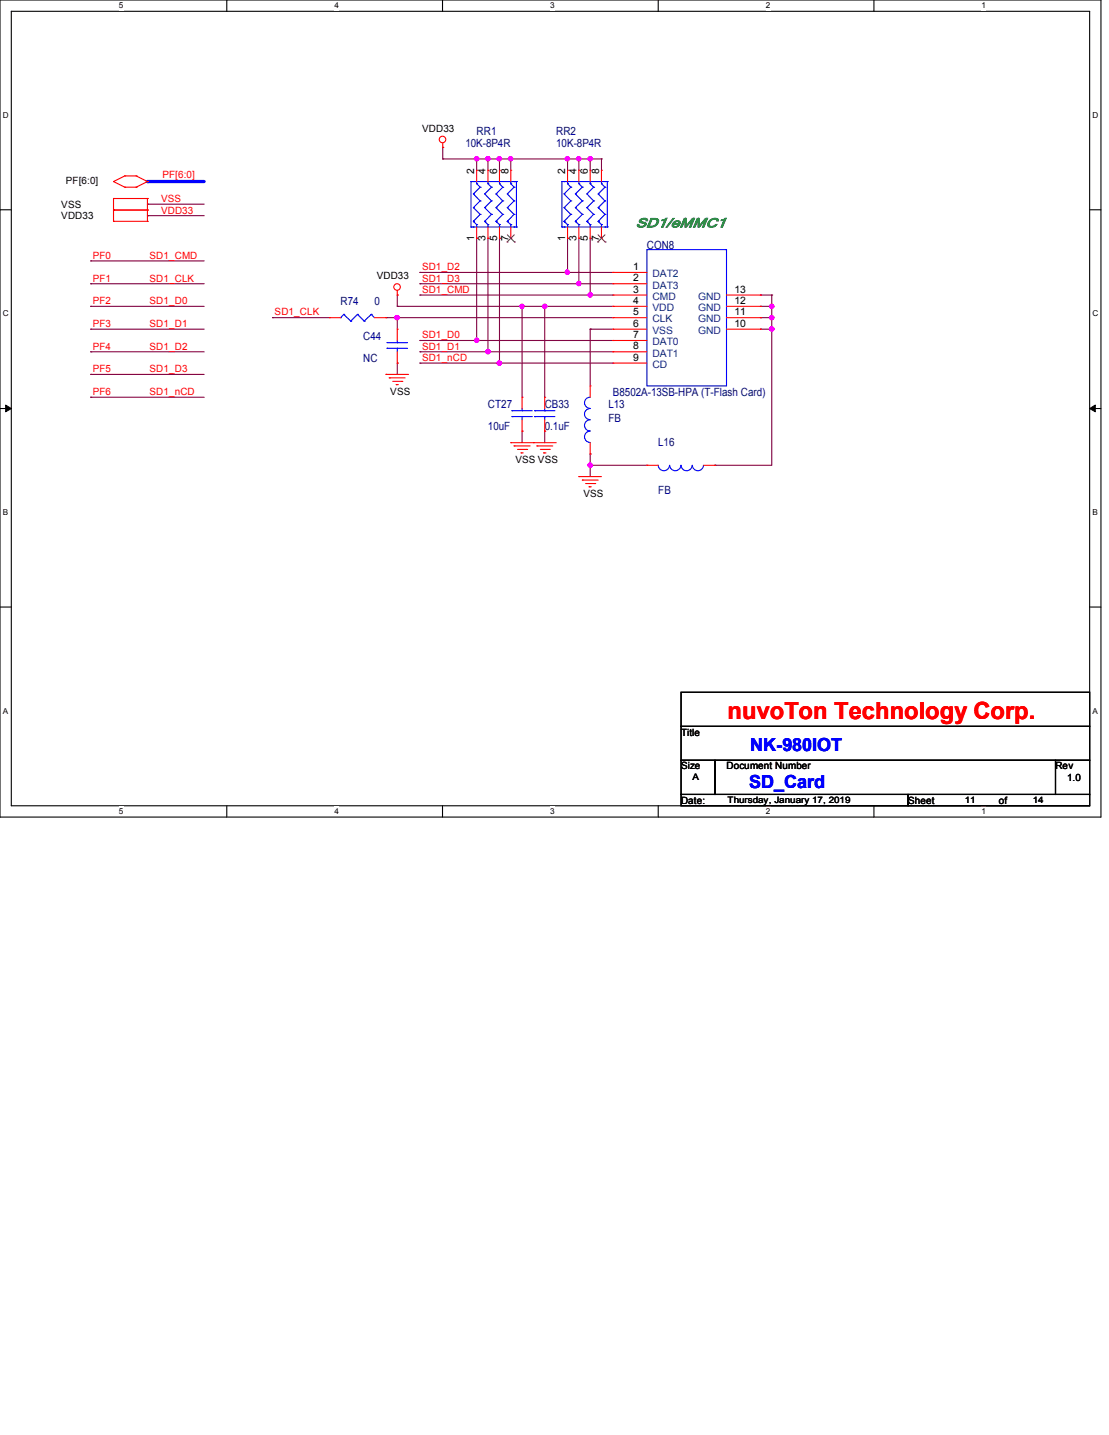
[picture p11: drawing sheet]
<svg xmlns="http://www.w3.org/2000/svg" width="216mm" height="279mm" viewBox="0 0 216 279" stroke-linecap="round" stroke-linejoin="round" font-family="sans-serif">
<path d="M0 0h214.3v159.1h-214.3zM2.2 2.2h209.9v154.7h-209.9z" fill="none" stroke="#000" stroke-width=".21"/>
<g fill="#fff">
<path d="M23.2 .2h.8v1.8h-.8z"/>
<path d="M23.2 157.1h.8v1.8h-.8z"/>
</g>
<path d="M44.2 0v2.2M44.2 156.9v2.2" fill="none" stroke="#000" stroke-width=".21"/>
<g fill="#fff">
<path d="M65.1 .2h.9v1.8h-.9z"/>
<path d="M65.1 157.1h.9v1.8h-.9z"/>
</g>
<path d="M86.1 0v2.2M86.1 156.9v2.2" fill="none" stroke="#000" stroke-width=".21"/>
<g fill="#fff">
<path d="M107.1 .2h.9v1.8h-.9z"/>
<path d="M107.1 157.1h.9v1.8h-.9z"/>
</g>
<path d="M128.1 0v2.2M128.1 156.9v2.2" fill="none" stroke="#000" stroke-width=".21"/>
<g fill="#fff">
<path d="M149.1 .2h.9v1.8h-.9z"/>
<path d="M149.1 157.1h.9v1.8h-.9z"/>
</g>
<path d="M170.1 0v2.2M170.1 156.9v2.2" fill="none" stroke="#000" stroke-width=".21"/>
<g fill="#fff">
<path d="M191.1 .2h.9v1.8h-.9z"/>
<path d="M191.1 157.1h.9v1.8h-.9z"/>
<path d="M.6 21.5h1.1v1.8h-1.1z"/>
<path d="M212.7 21.5h1.1v1.8h-1.1z"/>
<path d="M.6 60.2h1.1v1.7h-1.1z"/>
<path d="M212.7 60.2h1.1v1.7h-1.1z"/>
</g>
<path d="M0 40.9h2.2M212.1 40.9h2.2" fill="none" stroke="#000" stroke-width=".21"/>
<g fill="#fff">
<path d="M.6 98.8h1v1.8h-1z"/>
<path d="M212.7 98.8h1v1.8h-1z"/>
</g>
<path d="M0 79.5h2.2M212.1 79.5h2.2" fill="none" stroke="#000" stroke-width=".21"/>
<path d="M1.1 78.9l1.1 .6-1.1 .7zM212.1 79.5l1.1-.6v1.3z" fill="#000" stroke="#000" stroke-width=".19"/>
<g fill="#fff">
<path d="M.6 137.5h1v1.8h-1z"/>
<path d="M212.7 137.5h1v1.8h-1z"/>
</g>
<path d="M0 118.2h2.2M212.1 118.2h2.2" fill="none" stroke="#000" stroke-width=".21"/>
<g fill="none" stroke="#800040" stroke-width=".21">
<path d="M17.7 50.8h.1M17.7 55.2h.1M17.7 59.6h.1M17.7 50.8h22.1M17.7 55.2h22.1M17.7 59.6h22.1M17.7 64.1h.1M17.7 68.5h.1M17.7 72.9h.1M17.7 77.3h.1M17.7 64.1h22.1M17.7 68.5h22.1"/>
<path d="M17.7 72.9h22.1M17.7 77.3h22.1"/>
</g>
<path d="M28.7 35.3h11.1" fill="none" stroke="#00f" stroke-width=".64"/>
<circle cx="28.7" cy="35.3" r=".32" fill="#00f"/>
<g fill="none" stroke="#800040" stroke-width=".21">
<path d="M28.7 39.8h.1M28.7 39.8h11.1M86.2 30.9h.1M86.2 28.7h.1M86.2 30.9h30.9M86.2 28.7v2.2M92.8 30.9h.1M92.8 30.9v2.2M95 30.9h.1M95 30.9v2.2M97.2 30.9h.1M97.2 30.9v2.2"/>
<path d="M99.4 30.9h.1M99.4 30.9v2.2M110.5 30.9h.1M110.5 30.9v2.2M112.7 30.9h.1M112.7 30.9v2.2M114.9 30.9h.1M114.9 30.9v2.2M117.1 30.9h.1M117.1 30.9v2.2M28.7 42h.1M28.7 42h11.1"/>
<path d="M77.3 59.6h.1M77.3 57.4h.1M77.3 59.6h42M77.3 57.4v2.2M81.7 53h.1M81.7 55.2h.1M81.7 57.4h.1M81.7 53h37.6M81.7 55.2h37.6M81.7 57.4h37.6M92.8 46.4h.1M92.8 46.4v19.9"/>
<path d="M95 46.4h.1M95 46.4v22.1M97.2 46.4h.1M97.2 46.4v24.3M101.6 59.6h.1M101.6 59.6v17.7M106 59.6h.1M106 59.6v17.7M110.5 46.4h.1M110.5 53h.1M110.5 46.4v6.6M112.7 46.4h.1"/>
<path d="M112.7 55.2h.1M112.7 46.4v8.8M114.9 46.4h.1M114.9 57.4h.1M114.9 46.4v11M148 57.4h.1M148 59.6h.1M148 59.6h2.2M148 57.4h2.2M150.2 59.6h.1M150.2 57.4h.1M150.2 57.4v33.2h-11"/>
<path d="M53 61.8h.1M53 61.8h11.1M75.1 61.8h.1M75.1 61.8h44.2M77.3 61.8h.1M77.3 70.7h.1M77.3 61.8v2.3M77.3 70.7v2.2M81.7 70.7h.1M81.7 68.5h.1M81.7 66.3h.1M81.7 66.3h37.6"/>
<path d="M81.7 68.5h37.6M81.7 70.7h37.6M92.8 66.3h.1M95 68.5h.1M97.2 70.7h.1M114.9 64.1h.1M114.9 64.1v11M114.9 64.1h4.4M148 64.1h.1M148 61.8h.1M148 61.8h2.2M148 64.1h2.2"/>
<path d="M150.2 64.1h.1M150.2 61.8h.1M101.6 83.9h.1M101.6 83.9v2.3M106 83.9h.1M106 83.9v2.3M114.9 88.4h.1M114.9 90.6h.1M114.9 90.6h11M114.9 88.4v4.4M139.2 90.6h.1"/>
</g>
<g fill="#f0f" stroke="#f0f" stroke-width=".21">
<circle cx="114.9" cy="90.6" r=".42"/>
<circle cx="110.4" cy="53" r=".42"/>
<circle cx="112.7" cy="55.2" r=".41"/>
<circle cx="114.9" cy="57.4" r=".42"/>
<circle cx="92.8" cy="66.3" r=".42"/>
<circle cx="95" cy="68.5" r=".42"/>
<circle cx="97.2" cy="70.7" r=".42"/>
<circle cx="77.3" cy="61.8" r=".42"/>
<circle cx="114.9" cy="30.9" r=".42"/>
<circle cx="112.7" cy="30.9" r=".41"/>
<circle cx="101.6" cy="59.6" r=".41"/>
<circle cx="110.4" cy="30.9" r=".42"/>
<circle cx="99.4" cy="30.9" r=".42"/>
<circle cx="95" cy="30.9" r=".42"/>
<circle cx="92.8" cy="30.9" r=".42"/>
<circle cx="97.2" cy="30.9" r=".42"/>
<circle cx="106" cy="59.6" r=".42"/>
<circle cx="150.2" cy="64.1" r=".42"/>
<circle cx="150.2" cy="59.6" r=".42"/>
<circle cx="150.2" cy="61.8" r=".42"/>
</g>
<g fill="none" stroke="#f00" stroke-width=".21">
<path d="M22.1 35.3h.1M22.1 38.7h.1M22.1 35.3l2.2 1.1M22.1 38.7h6.6M22.1 38.7v4.4M24.3 34.2h.1M24.3 36.4h.1M24.3 34.2l-2.2 1.1M24.3 34.2h2.2M24.3 36.4h2.2M26.5 34.2h.1M26.5 36.4h.1"/>
<path d="M26.5 34.2l2.2 1.1M28.7 35.3h.1M28.7 38.7h.1M28.7 35.3l-2.2 1.1M28.7 38.7v4.4M86.2 28.7h.1M86.2 27.9v.8M92.8 33.1h.1M92.8 33.1v2.2M95 33.1h.1M95 33.1v2.2M97.2 33.1h.1"/>
<path d="M97.2 33.1v2.2M99.4 33.1h.1M99.4 33.1v2.2M110.5 33.1h.1M110.5 33.1v2.2M112.7 33.1h.1M112.7 33.1v2.2M114.9 33.1h.1M114.9 33.1v2.2M117.1 33.1h.1M117.1 33.1v2.2M22.1 40.9h.1"/>
<path d="M22.1 43.1h.1M22.1 40.9h6.6M22.1 43.1h6.6M28.7 40.9h.1M28.7 43.1h.1M77.3 57.4h.1M77.3 56.6v.8M92.8 46.4h.1M92.8 44.2v2.2M95 46.4h.1M95 44.2v2.2M97.2 46.4h.1"/>
<path d="M97.2 44.2v2.2M99.4 46.4h.1M99.4 44.2v2.2M110.5 46.4h.1M110.5 44.2v2.2M112.7 46.4h.1M112.7 44.2v2.2M114.9 46.4h.1M114.9 44.2v2.2M117.1 46.4h.1M117.1 44.2v2.2M119.3 53h.1"/>
<path d="M119.3 55.2h.1M119.3 57.4h.1M119.3 59.6h.1M119.3 53h6.6M119.3 55.2h6.6M119.3 57.4h6.6M119.3 59.6h6.6M141.4 57.4h6.6M141.4 59.6h6.6M148 59.6h.1M148 57.4h.1M64.1 61.8h.1"/>
<path d="M64.1 61.8h2.2M72.9 61.8h2.2M75.1 72.9h.1M75.1 61.8h.1M75.1 72.9h4.4M75.8 73.6h.1M75.8 73.6h3.1M76.5 74.3h1.7M77.1 74.9h.1M77.1 74.9h.5M77.3 64.1h.1M77.3 70.7h.1"/>
<path d="M77.3 64.1v2.2M77.3 68.5v2.2M78.2 74.3h.1M101.6 77.3h.1M101.6 77.3v2.2M106 77.3h.1M106 77.3v2.2M114.9 75.1h.1M114.9 75.1v2.2M119.3 61.8h.1M119.3 64.1h.1M119.3 66.3h.1"/>
<path d="M119.3 68.5h.1M119.3 70.7h.1M119.3 61.8h6.6M119.3 64.1h6.6M119.3 66.3h6.6M119.3 68.5h6.6M119.3 70.7h6.6M141.4 61.8h6.6M141.4 64.1h6.6M148 64.1h.1M148 61.8h.1M99.4 86.2h.1"/>
<path d="M99.4 86.2h8.9M100.1 86.8h.1M100.1 86.8h3.1M100.8 87.5h1.7M101.4 88.2h.1M101.4 88.2h.5M101.6 83.9h.1M101.6 81.7v2.2M102.5 87.5h.1M103.8 86.2h.1M104.5 86.8h.1M104.5 86.8h3.1"/>
<path d="M105.2 87.5h1.7M105.8 88.2h.1M105.8 88.2h.5M106 83.9h.1M106 81.7v2.2M106.9 87.5h.1M112.7 92.8h.1M112.7 92.8h4.4M113.4 93.5h.1M113.4 93.5h3.1M114 94.1h1.8M114.7 94.8h.1"/>
<path d="M114.7 94.8h.4M114.9 88.4h.1M114.9 86.2v2.2M115.8 94.1h.1M125.9 90.6h.1M125.9 90.6h2.2M137 90.6h2.2M139.2 90.6h.1"/>
<circle cx="86.1" cy="27.2" r=".64"/>
<circle cx="77.3" cy="55.9" r=".64"/>
</g>
<path d="M132.6 134.8h79.5v6.6h-79.5zM132.6 141.4h79.5v6.6h-79.5zM132.6 148h6.6v6.7h-6.6zM132.6 154.7h44.2v2.2h-44.2zM139.2 148h66.3v6.7h-66.3zM176.8 154.7h35.3v2.2h-35.3zM205.5 148h6.6v6.7h-6.6z" fill="none" stroke="#000" stroke-width=".21"/>
<g fill="none" stroke="#00f" stroke-width=".21">
<path d="M91.7 35.3h.1M91.7 35.3h8.8M91.7 35.3v8.9M92.2 37.8h.1M92.2 35.3h.1M92.2 37.8l1.3 1.3M92.8 35.8h.1M92.8 35.3h.1M92.8 35.3v.5M92.8 35.8l.7 .6M93.5 39.1h.1M93.5 36.4h.1"/>
<path d="M93.5 39.1l-1.3 1.3M93.5 36.4l-1.3 1.4M94.4 37.8h.1M94.4 37.8l1.3 1.3M95 35.8h.1M95 35.3h.1M95 35.3v.5M95 35.8l.7 .6M95.7 39.1h.1M95.7 36.4h.1M95.7 39.1l-1.3 1.3M95.7 36.4l-1.3 1.4"/>
<path d="M96.6 37.8h.1M96.6 37.8l1.3 1.3M97.2 35.8h.1M97.2 35.3h.1M97.2 35.3v.5M97.2 35.8l.7 .6M97.9 39.1h.1M97.9 36.4h.1M97.9 39.1l-1.3 1.3M97.9 36.4l-1.3 1.4M98.8 37.8h.1M98.8 37.8l1.3 1.3"/>
<path d="M99.4 35.8h.1M99.4 35.3h.1M99.4 35.3v.5M99.4 35.8l.7 .6M100.1 39.1h.1M100.1 36.4h.1M100.1 35.3h.1M100.1 39.1l-1.3 1.3M100.1 36.4l-1.3 1.4M100.5 35.3h.1M100.5 35.3v8.9M109.4 35.3h.1"/>
<path d="M109.4 35.3h8.8M109.4 35.3v8.9M109.8 37.8h.1M109.8 35.3h.1M109.8 37.8l1.3 1.3M110.5 35.8h.1M110.5 35.3h.1M110.5 35.3v.5M110.5 35.8l.6 .6M111.1 39.1h.1M111.1 36.4h.1M111.1 39.1l-1.3 1.3"/>
<path d="M111.1 36.4l-1.3 1.4M112 37.8h.1M112 37.8l1.4 1.3M112.7 35.8h.1M112.7 35.3h.1M112.7 35.3v.5M112.7 35.8l.7 .6M113.4 39.1h.1M113.4 36.4h.1M113.4 39.1l-1.4 1.3M113.4 36.4l-1.4 1.4M114.3 37.8h.1"/>
<path d="M114.3 37.8l1.3 1.3M114.9 35.8h.1M114.9 35.3h.1M114.9 35.3v.5M114.9 35.8l.7 .6M115.6 39.1h.1M115.6 36.4h.1M115.6 39.1l-1.3 1.3M115.6 36.4l-1.3 1.4M116.5 37.8h.1M116.5 37.8l1.3 1.3M117.1 35.8h.1"/>
<path d="M117.1 35.3h.1M117.1 35.3v.5M117.1 35.8l.7 .6M117.8 39.1h.1M117.8 36.4h.1M117.8 35.3h.1M117.8 39.1l-1.3 1.3M117.8 36.4l-1.3 1.4M118.2 35.3h.1M118.2 35.3v8.9M91.7 44.2h.1M91.7 44.2h8.8"/>
<path d="M92.2 43.1h.1M92.2 40.4h.1M92.2 44.2h.1M92.2 43.1l.6 .6M92.2 40.4l1.3 1.3M92.8 43.7h.1M92.8 43.7v.5M93.5 41.7h.1M93.5 41.7l-1.3 1.4M94.4 43.1h.1M94.4 40.4h.1M94.4 43.1l.6 .6"/>
<path d="M94.4 40.4l1.3 1.3M95 43.7h.1M95 43.7v.5M95.7 41.7h.1M95.7 41.7l-1.3 1.4M96.6 43.1h.1M96.6 40.4h.1M96.6 43.1l.2 .2M96.6 43.1l.6 .6M96.6 40.4l1.3 1.3M97.2 43.7h.1M97.2 43.7v.5"/>
<path d="M97.9 41.7h.1M97.9 41.7l-1.3 1.4M98.8 43.1h.1M98.8 40.4h.1M98.8 43.1l.2 .2M98.8 43.1l.6 .6M98.8 40.4l1.3 1.3M99.4 43.7h.1M99.4 43.7v.5M100.1 41.7h.1M100.1 44.2h.1M100.1 41.7l-1.3 1.4"/>
<path d="M100.5 44.2h.1M109.4 44.2h.1M109.4 44.2h8.8M109.8 43.1h.1M109.8 40.4h.1M109.8 44.2h.1M109.8 43.1l.2 .2M109.8 43.1l.7 .6M109.8 40.4l1.3 1.3M110.5 43.7h.1M110.5 43.7v.5M111.1 41.7h.1"/>
<path d="M111.1 41.7l-1.3 1.4M112 43.1h.1M112 40.4h.1M112 43.1l.3 .2M112 43.1l.7 .6M112 40.4l1.4 1.3M112.7 43.7h.1M112.7 43.7v.5M113.4 41.7h.1M113.4 41.7l-1.4 1.4M114.3 43.1h.1M114.3 40.4h.1"/>
<path d="M114.3 43.1l.6 .6M114.3 40.4l1.3 1.3M114.9 43.7h.1M114.9 43.7v.5M115.6 41.7h.1M115.6 41.7l-1.3 1.4M116.5 43.1h.1M116.5 40.4h.1M116.5 43.1l.6 .6M116.5 40.4l1.3 1.3M117.1 43.7h.1M117.1 43.7v.5"/>
<path d="M117.8 41.7h.1M117.8 44.2h.1M117.8 41.7l-1.3 1.4M118.2 44.2h.1M125.9 48.6h15.5v26.5h-15.5zM66.3 61.8h.1M66.9 61.2h.1M66.9 61.2l1.4 1.3M66.9 61.2l-.6 .6M68.3 62.5h.1M69.6 61.2h.1M69.6 61.2l1.3 1.3"/>
<path d="M69.6 61.2l-1.3 1.3M70.9 62.5h.1M72.3 61.2h.1M72.3 61.2l.6 .6M72.3 61.2l-1.4 1.3M75.4 67.8h.1M75.4 66.7h.1M75.4 67.8h3.9M75.4 66.7h3.9M77.3 66.7h.1M77.3 67.8h.1M77.3 66.3v.4"/>
<path d="M77.3 67.8v.7M99.7 80h.1M99.7 80h3.9M101.6 80h.1M101.6 79.5v.5M104.1 80h.1M104.1 80h3.9M106 80h.1M106 79.5v.5M114.9 79.5a1.08 1.08 0 0 0-1.1 1.1 1.08 1.08 0 0 0 1.1 1.1M114.9 77.3a1.08 1.08 0 0 0-1.1 1.1 1.08 1.08 0 0 0 1.1 1.1M99.7 81.1h.1"/>
<path d="M99.7 81.1h3.9M101.6 81.1h.1M101.6 81.1v.6M104.1 81.1h.1M104.1 81.1h3.9M106 81.1h.1M106 81.1v.6M114.9 83.9a1.1 1.1 0 0 0-1.1 1.1 1.1 1.1 0 0 0 1.1 1.1M114.9 81.7a1.08 1.08 0 0 0-1.1 1.1 1.08 1.08 0 0 0 1.1 1.1M128.1 90.6a1.1 1.1 0 0 0 1.1 1.1 1.1 1.1 0 0 0 1.1-1.1M130.4 90.6a1.08 1.08 0 0 0 1.1 1.1 1.08 1.08 0 0 0 1-1.1M132.6 90.6a1.1 1.1 0 0 0 1.1 1.1 1.1 1.1 0 0 0 1.1-1.1 1.08 1.08 0 0 0 1.1 1.1 1.08 1.08 0 0 0 1-1.1"/>
</g>
<path d="M98.7 47.1h.1M98.8 45.7l1.4 1.4M100.1 45.7l-1.4 1.4M100.2 47.1h.1M116.4 47.1h.1M116.4 45.7l1.4 1.4M117.8 45.7l-1.4 1.4M117.8 47.1h.1" fill="none" stroke="#804000" stroke-width=".19"/>
<text font-size="4.6" fill="#f00" x="141.6" y="140">nuvoTon Technology Corp.</text>
<g font-size="3.5" fill="#00f">
<text x="146" y="146.2">NK-980IOT</text>
<text x="145.8" y="153.5">SD_Card</text>
</g>
<text font-size="2.6" fill="#008000" x="123.7" y="44.2">SD1/eMMC1</text>
<g font-size="2.2" fill="#000080">
<text x="90.6" y="28.5">10K-8P4R</text>
<text x="92.8" y="26.3">RR1</text>
<text x="108.3" y="26.3">RR2</text>
<text x="108.3" y="28.5">10K-8P4R</text>
<text x="125.9" y="48.4">CON8</text>
<text x="66.3" y="59.5">R74</text>
<text x="72.9" y="59.5">0</text>
<text x="70.7" y="66.1">C44</text>
<text x="70.7" y="70.5">NC</text>
<text x="119.3" y="77.2">B8502A-13SB-HPA (T-Flash Card)</text>
<text x="95" y="79.4">CT27</text>
<text x="95" y="83.8">10uF</text>
<text x="106" y="79.4">CB33</text>
<text x="106" y="83.8">0.1uF</text>
<text x="118.4" y="79.4">L13</text>
<text x="118.4" y="82.3">FB</text>
<text x="128.1" y="86.9">L16</text>
<text x="128.1" y="96.2">FB</text>
</g>
<g font-size="2">
<text x="92.3" y="33.8" transform="rotate(-90 92.3 33.8)">2</text>
<text x="94.5" y="33.8" transform="rotate(-90 94.5 33.8)">4</text>
<text x="96.8" y="33.8" transform="rotate(-90 96.8 33.8)">6</text>
<text x="99" y="33.8" transform="rotate(-90 99 33.8)">8</text>
<text x="110" y="33.8" transform="rotate(-90 110 33.8)">2</text>
<text x="112.2" y="33.8" transform="rotate(-90 112.2 33.8)">4</text>
<text x="114.4" y="33.8" transform="rotate(-90 114.4 33.8)">6</text>
<text x="116.6" y="33.8" transform="rotate(-90 116.6 33.8)">8</text>
<text x="92.3" y="46.9" transform="rotate(-90 92.3 46.9)">1</text>
<text x="94.5" y="46.9" transform="rotate(-90 94.5 46.9)">3</text>
<text x="96.8" y="46.9" transform="rotate(-90 96.8 46.9)">5</text>
<text x="99" y="46.9" transform="rotate(-90 99 46.9)">7</text>
<text x="110" y="46.9" transform="rotate(-90 110 46.9)">1</text>
<text x="112.2" y="46.9" transform="rotate(-90 112.2 46.9)">3</text>
<text x="114.4" y="46.9" transform="rotate(-90 114.4 46.9)">5</text>
<text x="116.6" y="46.9" transform="rotate(-90 116.6 46.9)">7</text>
<text x="123.3" y="52.6">1</text>
<text x="123.3" y="54.8">2</text>
<text x="123.3" y="57">3</text>
<text x="123.3" y="59.2">4</text>
<text x="143" y="59.2">12</text>
<text x="143" y="57">13</text>
<text x="123.3" y="61.4">5</text>
<text x="123.3" y="63.6">6</text>
<text x="123.3" y="65.8">7</text>
<text x="143" y="63.6">10</text>
<text x="143" y="61.4">11</text>
<text x="123.3" y="68">8</text>
<text x="123.3" y="70.2">9</text>
</g>
<g font-size="2" fill="#004080">
<text x="127" y="54">DAT2</text>
<text x="127" y="56.2">DAT3</text>
<text x="127" y="58.4">CMD</text>
<text x="135.9" y="58.4">GND</text>
<text x="127" y="60.6">VDD</text>
<text x="127" y="62.8">CLK</text>
<text x="127" y="65">VSS</text>
<text x="135.9" y="65">GND</text>
<text x="135.9" y="62.8">GND</text>
<text x="135.9" y="60.6">GND</text>
<text x="127" y="67.2">DAT0</text>
<text x="127" y="69.4">DAT1</text>
<text x="127" y="71.6">CD</text>
</g>
<g font-size="1.9">
<text x="82.2" y="25.7">VDD33</text>
<text x="12.8" y="35.8">PF[6:0]</text>
<text x="11.9" y="40.4">VSS</text>
<text x="11.9" y="42.7">VDD33</text>
<text x="73.4" y="54.4">VDD33</text>
<text x="76" y="76.9">VSS</text>
<text x="100.3" y="90.2">VSS VSS</text>
<text x="113.6" y="96.8">VSS</text>
<text x="132.6" y="143.2">Title</text>
<text x="132.6" y="149.8">Size</text>
<text x="141.4" y="149.8">Document Number</text>
<text x="205.5" y="149.8">Rev</text>
<text x="207.7" y="152">1.0</text>
<text x="132.6" y="156.5">Date:</text>
<text x="176.8" y="156.5">Sheet</text>
<text x="194.4" y="156.5">of</text>
</g>
<g font-size="1.9" fill="#f00">
<text x="31.6" y="34.7">PF[6:0]</text>
<text x="31.4" y="39.3">VSS</text>
<text x="31.4" y="41.6">VDD33</text>
<text x="18.1" y="50.4">PF0</text>
<text x="29.1" y="50.4">SD1_CMD</text>
<text x="82.2" y="52.6">SD1_D2</text>
<text x="18.1" y="54.8">PF1</text>
<text x="18.1" y="59.2">PF2</text>
<text x="29.1" y="54.8">SD1_CLK</text>
<text x="29.1" y="59.2">SD1_D0</text>
<text x="82.2" y="54.8">SD1_D3</text>
<text x="82.2" y="57">SD1_CMD</text>
<text x="18.1" y="63.7">PF3</text>
<text x="29.1" y="63.7">SD1_D1</text>
<text x="53.5" y="61.4">SD1_CLK</text>
<text x="82.2" y="65.9">SD1_D0</text>
<text x="18.1" y="68.1">PF4</text>
<text x="29.1" y="68.1">SD1_D2</text>
<text x="82.2" y="70.3">SD1_nCD</text>
<text x="82.2" y="68.1">SD1_D1</text>
<text x="18.1" y="72.5">PF5</text>
<text x="18.1" y="76.9">PF6</text>
<text x="29.1" y="72.5">SD1_D3</text>
<text x="29.1" y="76.9">SD1_nCD</text>
</g>
<g font-size="1.7">
<text x="134.8" y="151.8">A</text>
<text x="141.6" y="156.3">Thursday, January 17, 2019</text>
<text x="187.8" y="156.3">11</text>
<text x="201.1" y="156.3">14</text>
</g>
<g font-size="1.6">
<text x="23.2" y="1.7">5</text>
<text x="65.1" y="1.7">4</text>
<text x="107.1" y="1.7">3</text>
<text x="149.1" y="1.7">2</text>
<text x="191.1" y="1.7">1</text>
<text x=".6" y="22.9">D</text>
<text x="212.7" y="22.9">D</text>
<text x=".6" y="61.6">C</text>
<text x="212.7" y="61.6">C</text>
<text x=".6" y="100.3">B</text>
<text x="212.7" y="100.3">B</text>
<text x=".6" y="138.9">A</text>
<text x="212.7" y="138.9">A</text>
<text x="23.2" y="158.5">5</text>
<text x="65.1" y="158.5">4</text>
<text x="107.1" y="158.5">3</text>
<text x="149.1" y="158.5">2</text>
<text x="191.1" y="158.5">1</text>
</g>
</svg>
